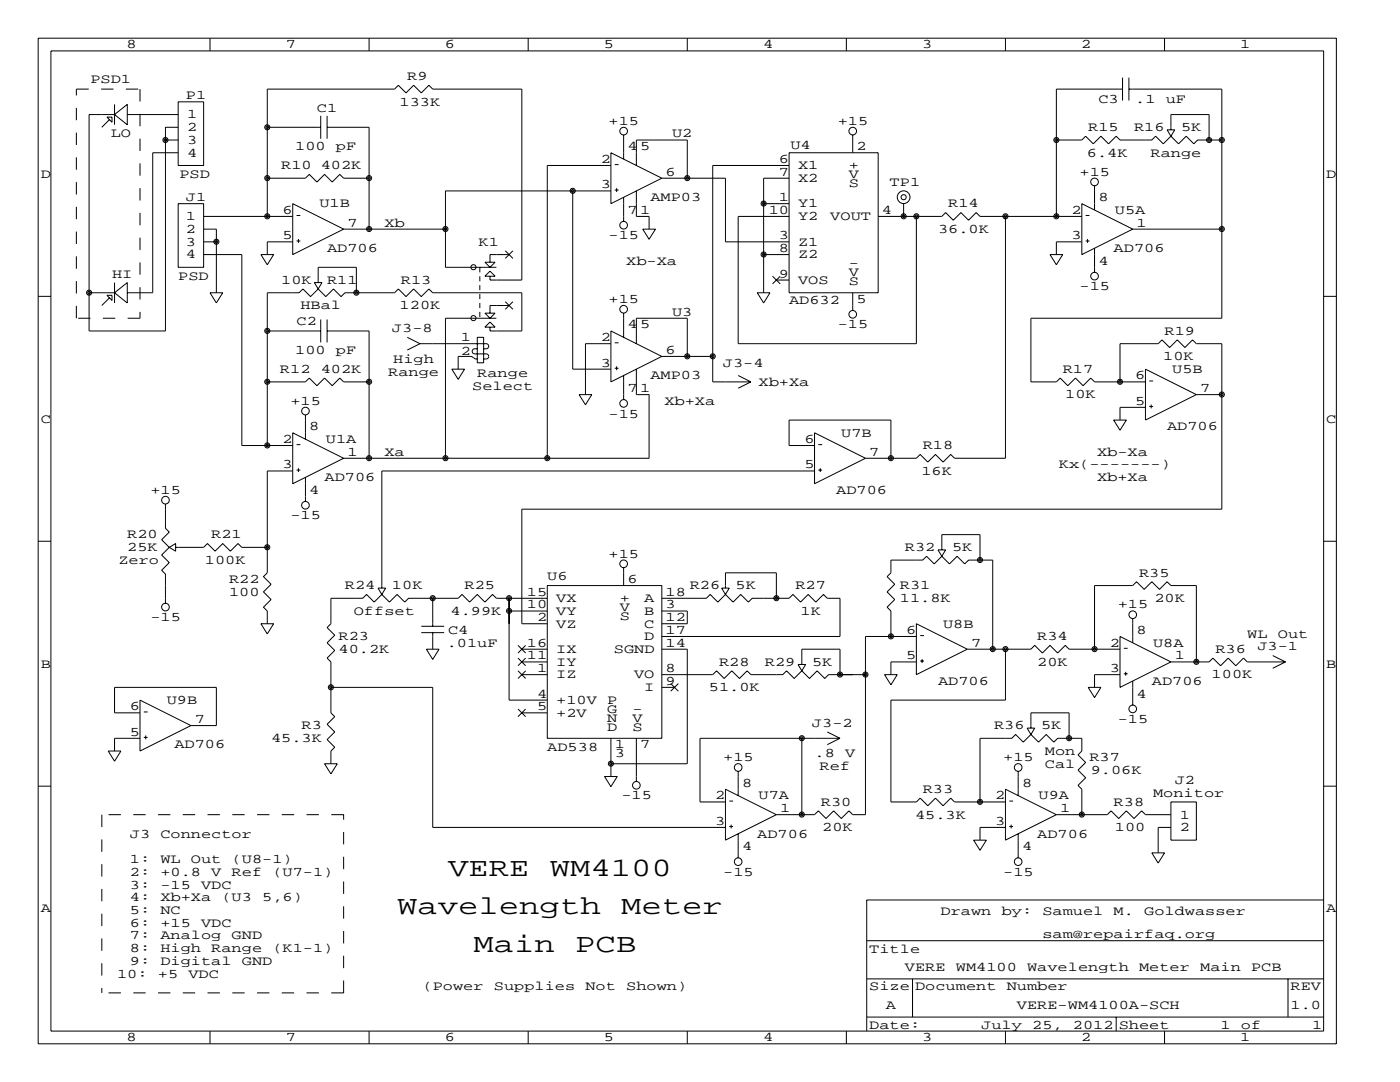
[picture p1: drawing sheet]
<svg xmlns="http://www.w3.org/2000/svg" width="279mm" height="216mm" viewBox="0 0 279 216" stroke-linecap="round" stroke-linejoin="round" font-family="sans-serif">
<g fill="none" stroke="#000" stroke-width=".2">
<path d="M7.6 7.6h259.1v200.7h-259.1zM10.2 10.2h254v195.5h-254zM41.9 7.6v2.6M73.7 7.6v2.6M105.4 7.6v2.6M137.2 7.6v2.6M168.9 7.6v2.6M200.7 7.6v2.6M224 17.8h-13.2v25.4M224 15.5v4.6M225.3 17.8h18.5v45.7h-38.1v12.7h5.1l.8-.8 1.5 1.6 1.5-1.6 1.6 1.6 1.5-1.6 .7 .8h10.2M225.3 15.5v4.6"/>
<path d="M232.4 7.6v2.6M21.3 23.4h1.1v1zM21.8 23.9l-1.5 1.5M22.9 22.9h-5.1v43.1h15.2v-40.6h2.6M22.9 22.9l2.5-2.1v4.1zM22.9 20.8v4.1M25.4 22.9h10.2M33 27.9h2.6M35.6 30.5h-5.1v27.9h-5.1M35.6 20.3h5v12.7h-5zM53.3 35.6h7.7l.7-.8 1.5 1.5 1.6-1.5 1.5 1.5 1.5-1.5 .8 .8h5.1M53.3 25.4h10.7"/>
<path d="M64 23.1v4.6M65.3 25.4h8.4v20.3M65.3 23.1v4.6M114.3 38.1v35.6h7.6M121.9 30.5l10.2 5.1-10.2 5zM121.9 38.1h-33v15.2h10.2M121.9 33h-12.7v58.4M122.7 37.9h.7M122.7 32.8h.7M123.1 37.5v.8M124.5 26.9v4.8M124.5 39.4v4.8"/>
<path d="M127 33v-5.1h10.2v7.7M127 38.1v5.1h2.5v2.5M132.1 35.6h12.7v12.7h12.7M157.5 30.5h17.8v27.9h-17.8zM157.5 33h-15.3v43.2h7.7M157.5 35.6h-5.1v22.8M170.2 26.9v3.6M218.4 37.1v4.8M232.9 25.9h1.5l-.7 1.3zM233.7 27.2l-1.5 1.5-1.6-1.5-.7 .7h-6.4l-.7-.7-1.6 1.5-1.5-1.5-1.5 1.5-1.5-1.5-.8 .7h-5.1M233.7 27.2l1.5 1.5 1.5-1.5 1.6 1.5 .7-.8h4.8M233.7 25.9v-3h7.6v5"/>
<path d="M7.6 59.1h2.6M17.8 58.4h5.1M21.3 58.9h1.1v1zM21.8 59.4l-1.5 1.6M22.9 58.4l2.5-2v4.1zM22.9 56.4v4.1M35.6 40.6h5v12.7h-5zM40.6 50.8h7.7v38.1h10.1M40.6 45.7h2.6v12.7M40.6 48.3h2.6M40.6 43.2h17.8M41.9 58.4h2.5l-1.2 2.1z"/>
<path d="M52.1 50.8h2.5l-1.3 2zM53.3 43.2v-25.4h25.4l.8-.8 1.5 1.5 1.5-1.5 1.6 1.5 1.5-1.5 .8 .8h17.7v38.1h-6.3v-.8M58.4 40.6l10.2 5.1-10.2 5.1zM58.4 48.3h-5.1v2.5M59.2 48.1h.7M59.2 43h.7M59.6 47.7v.8M62.7 56.4h1.6l-.8 1.3zM63.5 57.7l-1.5 1.5-1.5-1.5-.8 .7h-6.4v30.5M63.5 57.7l1.5 1.5 1.5-1.5 1.6 1.5 .7-.8h9.9l.8-.7 1.5 1.5 1.5-1.5 1.6 1.5 1.5-1.5 .8 .7h17.7v7.6h-6.3v-.7M63.5 56.4v-3.1h7.6v5.1M68.6 45.7h20.3"/>
<path d="M95.8 53.3v1.1M95.8 55.1v1M95.8 56.9v1M95.8 58.7v1M96.8 52.3h2l-1 1zM97.8 54.1l1 1h-2zM100.8 50l1.6 1.6M101.6 50.8h-3.8v1.5M102.4 50l-1.6 1.6M128.3 45.7h2.5l-1.3 2.1zM151.1 58.4h2.6l-1.3 2.1zM152.4 50.8h5.1"/>
<path d="M152.4 40.6h5.1M154.2 55.1l1.5 1.5M154.9 55.9h2.6M155.7 55.1l-1.5 1.5M157.5 43.2h-10.2v25.4h35.6v-25.4M170.2 58.4v3.6M175.3 43.2h12.7l.7-.8 1.5 1.5 1.6-1.5 1.5 1.5 1.5-1.5 .8 .8h20.3M180.3 40.6v2.6M200.7 43.2v48.2h-10.2l-.8-.7-1.5 1.5-1.5-1.5-1.5 1.5-1.6-1.5-.7 .7h-10.2M209.5 50.8h2.6l-1.3 2zM215.9 40.6l10.2 5.1-10.2 5.1zM215.9 48.3h-5.1v2.5"/>
<path d="M216.7 48.1h.7M216.7 43h.7M217 47.7v.8M218.4 49.5v4.9M226.1 45.7h17.7M264.2 59.1h2.5M53.3 76.2h7.7l.7-.8 1.5 1.6 1.6-1.6 1.5 1.6 1.5-1.6 .8 .8h5.1M53.3 66h10.7M64 63.8v4.5M65.3 66h8.4v25.4M65.3 63.8v4.5M81.3 67.3l2.5 1.3"/>
<path d="M83.8 68.6h13.2a.51 .51 0 0 1 .5 .5 .51 .51 0 0 1-.5 .5h-.5M83.8 68.6l-2.5 1.2M90.2 73.7h2.5l-1.3 2zM94.4 71.4l-.4-.3h-2.6v2.6M94.5 71.3l.3 .3h.4M95.2 69.6h-.5a.51 .51 0 0 0-.5 .5 .51 .51 0 0 0 .5 .5h2.3a.51 .51 0 0 1 .5 .5 .51 .51 0 0 1-.5 .5h-.5M95.2 67.3h1.3v5.1h-1.3zM95.8 60.5v1M95.8 62.2v1M96.8 62.5h2l-1 1zM96.8 65.3l1-1 1 1zM99.1 63.5h-10.2v27.9"/>
<path d="M100.8 60.2l1.6 1.5M101.6 61h-3.8v1.5M102.4 60.2l-1.6 1.5M115.6 78.7h2.5l-1.3 2.1zM121.9 66l10.2 5.1-10.2 5.1zM121.9 68.6h-5.1v10.1M122.7 73.5h.7M122.7 68.4h.7M123.1 73.1v.8M124.5 62.5v4.8M124.5 74.9v4.9M127 68.6v-5.1h10.2v7.6"/>
<path d="M127 73.7v5h2.5v12.7h-60.9M132.1 71.1h10.1M147.3 74.9l2.6 1.3M149.9 76.2l-2.6 1.3M223.5 76.2v-7.6h7.6l.8-.8 1.5 1.5 1.5-1.5 1.6 1.5 1.5-1.5 .8 .8h5v33h-139.7v22.9h5.1M228.6 73.7l10.2 5-10.2 5.1zM229.4 76h.7M238.8 78.7h5M58.4 86.4l10.2 5-10.2 5.1zM58.4 94h-5.1v20.3l-.7 .8 1.5 1.5-1.5 1.5 1.5 1.5-1.5 1.6 .7 .7v2.6M59.2 93.8h.7M59.2 88.7h.7"/>
<path d="M59.6 93.4v.8M61 82.8v4.8M61 95.2v4.9M162.6 88.9h-5.1v-5.1h20.3v7.6M162.6 86.4l10.1 5-10.1 5.1zM162.6 94h-86.4v23.3M163.3 93.8h.8M163.3 88.7h.8M163.7 93.4v.8M222.2 83.8h2.6l-1.3 2.1zM228.6 81.3h-5.1v2.5M229.4 81.1h.7"/>
<path d="M229.7 80.7v.8M7.6 108h2.6M33 100.6v4.8l.8 .8-1.5 1.5 1.5 1.5M33.8 109.2l-1.5 1.5 1.5 1.6-1.5 1.5 .7 .8v5.8M33.8 109.2l1.3-.7v1.5zM35.1 109.2h5.5l.8-.7 1.5 1.5 1.5-1.5 1.6 1.5 1.5-1.5 .8 .7h5M75.4 117.3h1.6l-.8 1.3zM76.2 118.6l1.5 1.5 1.5-1.5 1.6 1.5 .7-.7h9.9l.8-.8 1.5 1.5 1.5-1.5 1.6 1.5 1.5-1.5 .8 .8h10.1M76.2 118.6l-1.5 1.5-1.5-1.5-.8 .8h-6.4v5.1l-.7 .7 1.5 1.5-1.5 1.6 1.5 1.5-1.5 1.5 .7 .8v10.1l.8 .8-1.5 1.5 1.5 1.5-1.5 1.6 1.5 1.5-.8 .8v2.5M86.4 119.4v5.6M101.6 119.4v20.3h7.6M109.2 116.8h22.9v30.5h-22.9z"/>
<path d="M124.5 113.3v3.5M144 117.3h1.5l-.7 1.3zM144.8 118.6l1.5 1.5 1.5-1.5 1.6 1.5 .7-.7h7.4l.7-.8 1.6 1.5 1.5-1.5 1.5 1.5 1.5-1.5 .8 .8h2.5v7.6h-35.5M144.8 118.6l-1.5 1.5-1.6-1.5-.7 .8h-8.9M144.8 117.3v-3h10.1v5.1M187.2 109.7h1.5l-.7 1.3zM188 111l-1.6 1.5-1.5-1.5-.8 .8h-6.3v2.5l-.8 .8 1.6 1.5-1.6 1.5 1.6 1.5-1.6 1.6 .8 .7v5.1M188 111l1.5 1.5 1.5-1.5 1.5 1.5 .8-.7h4.8v17.7M188 109.7v-3h7.6v5.1M264.2 108h2.5M27.9 139.7l10.2 5.1-10.2 5.1zM52.1 124.5h2.5l-1.3 2z"/>
<path d="M66 137.2h20.4v27.9h58.4M84.1 126.2h4.5M84.1 125h4.5M85.1 129.5h2.5l-1.2 2.1zM86.4 126.2v3.3M101.6 121.9h7.6M103.4 128.8l1.5 1.5M103.4 131.3l1.5 1.5M103.4 133.9l1.5 1.5M104.1 132.1h5.1M104.1 134.6h5.1M104.1 129.5h5.1"/>
<path d="M104.9 128.8l-1.5 1.5M104.9 131.3l-1.5 1.5M104.9 133.9l-1.5 1.5M132.1 121.9h5.1v2.6h-5.1M132.1 129.5h5.1v22.9h-15.3M132.1 137.2h2.5M133.9 136.4l1.5 1.5M135.4 136.4l-1.5 1.5M159.3 132.6h1.5l-.8 1.3zM160 133.9l-1.5 1.5-1.5-1.5-.8 .7h-6.3l-.8-.7-1.5 1.5-1.6-1.5-1.5 1.5-1.5-1.5-.8 .7h-10.1M160 133.9l1.5 1.5 1.6-1.5 1.5 1.5 .8-.8h7.3M160 132.6v-3.1h7.6v5.1"/>
<path d="M176.5 134.6h2.6l-1.3 2.1zM182.9 132.1h-5.1v2.5M182.9 124.5l10.1 5-10.1 5.1zM182.9 127h-10.2v35.6h-2.5l-.8-.8-1.5 1.5-1.5-1.5-1.6 1.5-1.5-1.5-.7 .8h-7.7M183.6 131.9h.8M183.6 126.8h.8M184 131.5v.8M193 129.5h12.7l.8-.7 1.5 1.5 1.5-1.5 1.6 1.5 1.5-1.5 .8 .7h10.1M200.7 129.5v10.2h-22.9v20.3h5.1l.7-.7 1.6 1.5 1.5-1.5 1.5 1.5 1.5-1.5 .8 .7h10.2M217.2 137.2h2.5l-1.3 2zM218.4 129.5v-12.7h7.7l.7-.7 1.5 1.5 1.6-1.5 1.5 1.5 1.5-1.5 .8 .7h5.1v15.3M223.5 134.6h-5.1v2.6"/>
<path d="M223.5 127l10.2 5.1-10.2 5.1zM224.3 134.4h.7M224.3 129.4h.7M224.7 134.1v.7M226.1 123.4v4.9M226.1 135.9v4.8M233.7 132.1h7.6l.8-.8 1.5 1.5 1.5-1.5 1.5 1.5 1.6-1.5 .7 .8h7.6M254 130.8l2.5 1.3M256.5 132.1l-2.5 1.2M7.6 156.9h2.6M21.6 149.9h2.5l-1.2 2zM27.9 142.2h-5v-5h20.3v7.6h-5.1"/>
<path d="M27.9 147.3h-5v2.6M28.7 147.1h.8M28.7 142.1h.8M29.1 146.8v.7M64.8 152.4h2.5l-1.3 2zM103.4 141.5l1.5 1.5M104.1 142.2h5.1M104.9 141.5l-1.5 1.5M120.6 154.9h2.6l-1.3 2.1zM121.9 147.3v7.6M127 147.3v8.7M144.8 157.5l10.1 5.1-10.1 5z"/>
<path d="M145.5 159.8h.8M147.3 153.9v4.8M160 147.3v15.3M165.1 146l2.5 1.3M167.6 147.3h-27.9v12.7h5.1M167.6 147.3l-2.5 1.3M200.7 157.5l10.1 5.1-10.1 5zM201.4 159.8h.8M203.2 153.9v4.8M205 145.3h1.5l-.8 1.3zM205.7 146.6l1.6 1.5 1.5-1.5 1.5 1.5 .8-.8h4.8v2.6l-.8 .7 1.6 1.5-1.6 1.6 1.6 1.5-1.6 1.5 .8 .8v5.1M205.7 146.6l-1.5 1.5-1.5-1.5-.8 .7h-6.3v12.7"/>
<path d="M205.7 145.3v-3.1h7.7v5.1M264.2 156.9h2.5M145.5 164.9h.8M145.9 164.5v.8M147.3 166.4v4.8M194.3 167.6h2.5l-1.2 2.1zM200.7 165.1h-5.1v2.5M201.4 164.9h.8M201.8 164.5v.8M203.2 166.4v4.8M210.8 162.6h10.2l.7-.8 1.6 1.5 1.5-1.5 1.5 1.5 1.5-1.5 .8 .8h5.1M229.9 170.2h2.5l-1.3 2z"/>
<path d="M233.7 160h5.1v7.6h-5.1zM233.7 165.1h-2.6v5.1M264.2 179.6h-91.2v26.1M173 195.3h91.2M173 187.7h91.2M182.1 195.3v7.6M257 195.3v7.6M41.9 205.7v2.6M73.7 205.7v2.6M105.4 205.7v2.6M137.2 205.7v2.6M168.9 205.7v2.6"/>
<path d="M173 202.9h91.2M200.7 205.7v2.6M222.8 202.9v2.8M232.4 205.7v2.6"/>
<circle cx="33" cy="27.9" r=".51"/>
<circle cx="33" cy="27.9" r=".25"/>
<circle cx="53.3" cy="25.4" r=".51"/>
<circle cx="53.3" cy="35.5" r=".51"/>
<circle cx="53.3" cy="25.4" r=".25"/>
<circle cx="53.3" cy="35.5" r=".25"/>
<circle cx="73.7" cy="35.5" r=".51"/>
<circle cx="73.7" cy="35.5" r=".25"/>
<circle cx="114.3" cy="38.1" r=".51"/>
<circle cx="114.3" cy="38.1" r=".25"/>
<circle cx="124.5" cy="26.2" r=".76"/>
<circle cx="137.2" cy="35.5" r=".51"/>
<circle cx="137.2" cy="35.5" r=".25"/>
<circle cx="170.2" cy="26.2" r=".76"/>
<circle cx="180.3" cy="39.3" r="1.27"/>
<circle cx="180.3" cy="39.3" r=".51"/>
<circle cx="210.8" cy="27.9" r=".51"/>
<circle cx="210.8" cy="27.9" r=".25"/>
<circle cx="218.4" cy="36.3" r=".76"/>
<circle cx="241.3" cy="27.9" r=".51"/>
<circle cx="241.3" cy="27.9" r=".25"/>
<circle cx="243.8" cy="27.9" r=".51"/>
<circle cx="243.8" cy="27.9" r=".25"/>
<circle cx="17.8" cy="58.4" r=".51"/>
<circle cx="17.8" cy="58.4" r=".25"/>
<circle cx="43.2" cy="48.2" r=".51"/>
<circle cx="43.2" cy="48.2" r=".25"/>
<circle cx="53.3" cy="43.2" r=".51"/>
<circle cx="53.3" cy="43.2" r=".25"/>
<circle cx="71.1" cy="58.4" r=".51"/>
<circle cx="71.1" cy="58.4" r=".25"/>
<circle cx="73.7" cy="45.7" r=".51"/>
<circle cx="73.7" cy="45.7" r=".25"/>
<circle cx="88.9" cy="45.7" r=".51"/>
<circle cx="88.9" cy="45.7" r=".25"/>
<circle cx="94.5" cy="53.3" r=".51"/>
<circle cx="124.5" cy="44.9" r=".76"/>
<circle cx="152.4" cy="50.8" r=".51"/>
<circle cx="152.4" cy="40.6" r=".51"/>
<circle cx="152.4" cy="50.8" r=".25"/>
<circle cx="152.4" cy="40.6" r=".25"/>
<circle cx="180.3" cy="43.2" r=".51"/>
<circle cx="180.3" cy="43.2" r=".25"/>
<circle cx="182.9" cy="43.2" r=".51"/>
<circle cx="182.9" cy="43.2" r=".25"/>
<circle cx="200.7" cy="43.2" r=".51"/>
<circle cx="200.7" cy="43.2" r=".25"/>
<circle cx="210.8" cy="43.2" r=".51"/>
<circle cx="210.8" cy="43.2" r=".25"/>
<circle cx="218.4" cy="55.1" r=".76"/>
<circle cx="243.8" cy="45.7" r=".51"/>
<circle cx="243.8" cy="45.7" r=".25"/>
<circle cx="53.3" cy="66" r=".51"/>
<circle cx="53.3" cy="76.2" r=".51"/>
<circle cx="53.3" cy="66" r=".25"/>
<circle cx="53.3" cy="76.2" r=".25"/>
<circle cx="73.7" cy="76.2" r=".51"/>
<circle cx="73.7" cy="76.2" r=".25"/>
<circle cx="94.5" cy="63.5" r=".51"/>
<circle cx="124.5" cy="61.7" r=".76"/>
<circle cx="137.2" cy="71.1" r=".51"/>
<circle cx="137.2" cy="71.1" r=".25"/>
<circle cx="142.2" cy="71.1" r=".51"/>
<circle cx="142.2" cy="71.1" r=".25"/>
<circle cx="170.2" cy="62.7" r=".76"/>
<circle cx="223.5" cy="76.2" r=".51"/>
<circle cx="223.5" cy="76.2" r=".25"/>
<circle cx="243.8" cy="78.7" r=".51"/>
<circle cx="243.8" cy="78.7" r=".25"/>
<circle cx="33" cy="99.8" r=".76"/>
<circle cx="53.3" cy="88.9" r=".51"/>
<circle cx="53.3" cy="88.9" r=".25"/>
<circle cx="61" cy="82" r=".76"/>
<circle cx="73.7" cy="91.4" r=".51"/>
<circle cx="73.7" cy="91.4" r=".25"/>
<circle cx="88.9" cy="91.4" r=".51"/>
<circle cx="88.9" cy="91.4" r=".25"/>
<circle cx="109.2" cy="91.4" r=".51"/>
<circle cx="109.2" cy="91.4" r=".25"/>
<circle cx="124.5" cy="80.5" r=".76"/>
<circle cx="177.8" cy="91.4" r=".51"/>
<circle cx="177.8" cy="91.4" r=".25"/>
<circle cx="53.3" cy="109.2" r=".51"/>
<circle cx="53.3" cy="109.2" r=".25"/>
<circle cx="61" cy="100.8" r=".76"/>
<circle cx="86.4" cy="119.4" r=".51"/>
<circle cx="86.4" cy="119.4" r=".25"/>
<circle cx="101.6" cy="119.4" r=".51"/>
<circle cx="101.6" cy="119.4" r=".25"/>
<circle cx="124.5" cy="112.5" r=".76"/>
<circle cx="154.9" cy="119.4" r=".51"/>
<circle cx="154.9" cy="119.4" r=".25"/>
<circle cx="195.6" cy="111.7" r=".51"/>
<circle cx="195.6" cy="111.7" r=".25"/>
<circle cx="33" cy="121.1" r=".76"/>
<circle cx="66" cy="137.1" r=".51"/>
<circle cx="66" cy="137.1" r=".25"/>
<circle cx="101.6" cy="121.9" r=".51"/>
<circle cx="101.6" cy="121.9" r=".25"/>
<circle cx="167.6" cy="134.6" r=".51"/>
<circle cx="167.6" cy="134.6" r=".25"/>
<circle cx="172.7" cy="134.6" r=".51"/>
<circle cx="172.7" cy="134.6" r=".25"/>
<circle cx="177.8" cy="127" r=".51"/>
<circle cx="177.8" cy="127" r=".25"/>
<circle cx="198.1" cy="129.5" r=".51"/>
<circle cx="198.1" cy="129.5" r=".25"/>
<circle cx="200.7" cy="129.5" r=".51"/>
<circle cx="200.7" cy="129.5" r=".25"/>
<circle cx="218.4" cy="129.5" r=".51"/>
<circle cx="218.4" cy="129.5" r=".25"/>
<circle cx="226.1" cy="122.7" r=".76"/>
<circle cx="238.8" cy="132.1" r=".51"/>
<circle cx="238.8" cy="132.1" r=".25"/>
<circle cx="121.9" cy="152.4" r=".51"/>
<circle cx="121.9" cy="152.4" r=".25"/>
<circle cx="127" cy="156.7" r=".76"/>
<circle cx="147.3" cy="153.1" r=".76"/>
<circle cx="160" cy="147.3" r=".51"/>
<circle cx="160" cy="147.3" r=".25"/>
<circle cx="195.6" cy="160" r=".51"/>
<circle cx="195.6" cy="160" r=".25"/>
<circle cx="203.2" cy="153.1" r=".76"/>
<circle cx="213.4" cy="147.3" r=".51"/>
<circle cx="213.4" cy="147.3" r=".25"/>
<circle cx="226.1" cy="141.5" r=".76"/>
<circle cx="147.3" cy="171.9" r=".76"/>
<circle cx="160" cy="162.5" r=".51"/>
<circle cx="160" cy="162.5" r=".25"/>
<circle cx="203.2" cy="171.9" r=".76"/>
<circle cx="215.9" cy="162.5" r=".51"/>
<circle cx="215.9" cy="162.5" r=".25"/>
</g>
<path d="M15.2 17.8h12.7M27.9 17.8v45.7M15.2 63.5v-45.7M27.9 63.5h-12.7M20.3 162.6v35.5M68.6 162.6h-48.3M68.6 198.1h-48.3M68.6 198.1v-35.5" fill="none" stroke="#000" stroke-width=".2" stroke-dasharray="2.5" stroke-linecap="butt"/>
<g font-size="5.3">
<text x="89.4" y="174.8">VERE</text>
<text x="109.7" y="174.8">WM4100</text>
<text x="79.2" y="182.4">Wavelength</text>
<text x="124" y="182.4">Meter</text>
<text x="94.5" y="190">Main</text>
<text x="114.8" y="190">PCB</text>
</g>
<g font-size="2.6">
<text x="25.3" y="9.7">8</text>
<text x="57" y="9.7">7</text>
<text x="88.8" y="9.7">6</text>
<text x="120.5" y="9.7">5</text>
<text x="152.3" y="9.7">4</text>
<text x="184" y="9.7">3</text>
<text x="215.8" y="9.7">2</text>
<text x="247.5" y="9.7">1</text>
<text x="18" y="16.5">PSD1</text>
<text x="81.3" y="16">R9</text>
<text x="37.1" y="19.8">P1</text>
<text x="37.3" y="23.6">1</text>
<text x="63.2" y="22.4">C1</text>
<text x="79.8" y="21.1">133K</text>
<text x="219.2" y="20.6">C3</text>
<text x="226.6" y="20.6">.1</text>
<text x="232.7" y="20.6">uF</text>
<text x="22.1" y="27.4">LO</text>
<text x="37.3" y="26.2">2</text>
<text x="37.3" y="28.7">3</text>
<text x="58.9" y="30">100</text>
<text x="67.1" y="30">pF</text>
<text x="121.5" y="24.9">+15</text>
<text x="125.2" y="30">4 5</text>
<text x="134.1" y="27.4">U2</text>
<text x="157.7" y="29.7">U4</text>
<text x="167.2" y="24.9">+15</text>
<text x="170.9" y="30">2</text>
<text x="217.2" y="26.2">R15</text>
<text x="226.3" y="26.2">R16</text>
<text x="235.7" y="26.2">5K</text>
<text x="8.1" y="35.5">D</text>
<text x="35.8" y="35.6">PSD</text>
<text x="37.3" y="31.2">4</text>
<text x="56.1" y="33.8">R10 402K</text>
<text x="119.9" y="32.5">2</text>
<text x="132.8" y="35.1">6</text>
<text x="155.4" y="32.5">6</text>
<text x="155.4" y="35.1">7</text>
<text x="159.3" y="33.8">X1</text>
<text x="169.4" y="33.8">+</text>
<text x="169.4" y="35.6">V</text>
<text x="215.4" y="35.1">+15</text>
<text x="216.9" y="31.2">6.4K</text>
<text x="229.6" y="31.2">Range</text>
<text x="264.7" y="35.5">D</text>
<text x="37.1" y="40.1">J1</text>
<text x="63.8" y="41.4">U1B</text>
<text x="119.9" y="37.6">3</text>
<text x="129.8" y="40.1">AMP03</text>
<text x="155.4" y="40.1">1</text>
<text x="159.3" y="36.3">X2</text>
<text x="159.3" y="41.4">Y1</text>
<text x="169.4" y="37.3">S</text>
<text x="177.5" y="37.1">TP1</text>
<text x="189.2" y="41.4">R14</text>
<text x="219.2" y="40.1">8</text>
<text x="37.1" y="43.9">1</text>
<text x="37.1" y="46.5">2</text>
<text x="56.4" y="47.8">5</text>
<text x="56.4" y="42.7">6</text>
<text x="69.3" y="45.2">7</text>
<text x="76.7" y="45.2">Xb</text>
<text x="121.5" y="47.8">-15</text>
<text x="125.2" y="42.7">7 1</text>
<text x="153.4" y="42.7">10</text>
<text x="155.4" y="47.8">3</text>
<text x="159.3" y="43.9">Y2</text>
<text x="165.7" y="43.9">VOUT</text>
<text x="176" y="42.7">4</text>
<text x="187.2" y="46.5">36.0K</text>
<text x="213.9" y="47.8">3</text>
<text x="213.9" y="42.7">2</text>
<text x="222.5" y="42.7">U5A</text>
<text x="226.8" y="45.2">1</text>
<text x="37.1" y="49">3</text>
<text x="37.1" y="51.6">4</text>
<text x="65.3" y="50.3">AD706</text>
<text x="95.5" y="49">K1</text>
<text x="125" y="52.8">Xb-Xa</text>
<text x="155.4" y="50.3">8</text>
<text x="159.3" y="49">Z1</text>
<text x="159.3" y="51.6">Z2</text>
<text x="169.4" y="53.3">-</text>
<text x="219.2" y="52.8">4</text>
<text x="222.2" y="50.3">AD706</text>
<text x="22.4" y="55.4">HI</text>
<text x="35.6" y="55.9">PSD</text>
<text x="56.1" y="56.6">10K</text>
<text x="65.3" y="56.6">R11</text>
<text x="80" y="56.6">R13</text>
<text x="155.4" y="55.4">9</text>
<text x="159.3" y="56.6">VOS</text>
<text x="169.4" y="55.1">V</text>
<text x="169.4" y="56.9">S</text>
<text x="215.4" y="57.9">-15</text>
<text x="59.2" y="64.8">C2</text>
<text x="59.9" y="61.7">HBal</text>
<text x="79.8" y="61.7">120K</text>
<text x="121.5" y="60.5">+15</text>
<text x="125.2" y="65.5">4 5</text>
<text x="134.1" y="63">U3</text>
<text x="157.5" y="60.7">AD632</text>
<text x="167.2" y="65.5">-15</text>
<text x="170.9" y="60.5">5</text>
<text x="58.9" y="70.6">100</text>
<text x="67.1" y="70.6">pF</text>
<text x="78.2" y="66.3">J3-8</text>
<text x="91.9" y="68.1">1</text>
<text x="91.9" y="70.9">2</text>
<text x="119.9" y="68.1">2</text>
<text x="132.8" y="70.6">6</text>
<text x="232.2" y="71.9">10K</text>
<text x="232.4" y="66.8">R19</text>
<text x="55.9" y="74.4">R12</text>
<text x="64" y="74.4">402K</text>
<text x="77.5" y="74.9">Range</text>
<text x="78.5" y="72.4">High</text>
<text x="94.2" y="77.7">Select</text>
<text x="95.2" y="75.2">Range</text>
<text x="119.9" y="73.2">3</text>
<text x="129.8" y="75.7">AMP03</text>
<text x="144.3" y="73.2">J3-4</text>
<text x="151.4" y="77">Xb+Xa</text>
<text x="212.1" y="74.4">R17</text>
<text x="226.6" y="75.7">6</text>
<text x="233.9" y="74.4">U5B</text>
<text x="58" y="80.8">+15</text>
<text x="121.5" y="83.3">-15</text>
<text x="125.2" y="78.2">7 1</text>
<text x="132.6" y="80.8">Xb+Xa</text>
<text x="212.6" y="79.5">10K</text>
<text x="226.6" y="80.8">5</text>
<text x="239.5" y="78.2">7</text>
<text x="8.1" y="84.3">C</text>
<text x="56.4" y="88.4">2</text>
<text x="61.7" y="85.9">8</text>
<text x="65" y="88.4">U1A</text>
<text x="160.5" y="88.4">6</text>
<text x="167.9" y="87.1">U7B</text>
<text x="184.1" y="89.7">R18</text>
<text x="232.9" y="85.9">AD706</text>
<text x="264.7" y="84.3">C</text>
<text x="56.4" y="93.5">3</text>
<text x="69.3" y="90.9">1</text>
<text x="76.7" y="90.9">Xa</text>
<text x="160.5" y="93.5">5</text>
<text x="173.5" y="90.9">7</text>
<text x="183.9" y="94.7">16K</text>
<text x="211.3" y="93.5">Kx(-------)</text>
<text x="218.9" y="90.9">Xb-Xa</text>
<text x="30" y="98.6">+15</text>
<text x="61.7" y="98.6">4</text>
<text x="64.8" y="96">AD706</text>
<text x="166.9" y="98.6">AD706</text>
<text x="218.9" y="96">Xb+Xa</text>
<text x="25.4" y="107.4">R20</text>
<text x="42.2" y="107.4">R21</text>
<text x="58" y="103.6">-15</text>
<text x="23.6" y="112.5">Zero</text>
<text x="25.4" y="110">25K</text>
<text x="40.9" y="112.5">100K</text>
<text x="121.5" y="111.3">+15</text>
<text x="180.6" y="110">R32</text>
<text x="190" y="110">5K</text>
<text x="45.7" y="116.3">R22</text>
<text x="45.7" y="118.9">100</text>
<text x="68.8" y="117.6">R24</text>
<text x="78.2" y="117.6">10K</text>
<text x="92.7" y="117.6">R25</text>
<text x="105.2" y="118.9">15</text>
<text x="109.2" y="115.8">U6</text>
<text x="125.2" y="116.3">6</text>
<text x="132.8" y="118.9">18</text>
<text x="137.7" y="117.6">R26</text>
<text x="146.8" y="117.6">5K</text>
<text x="158.7" y="117.6">R27</text>
<text x="179.6" y="117.6">R31</text>
<text x="227.3" y="115.1">R35</text>
<text x="30" y="124">-15</text>
<text x="70.6" y="122.7">Offset</text>
<text x="89.9" y="122.7">4.99K</text>
<text x="105.2" y="121.4">10</text>
<text x="107.2" y="124">2</text>
<text x="111" y="120.1">VX</text>
<text x="111" y="122.7">VY</text>
<text x="111" y="125.2">VZ</text>
<text x="123.7" y="120.1">+</text>
<text x="123.7" y="121.9">V</text>
<text x="123.7" y="123.7">S</text>
<text x="128.6" y="120.1">A</text>
<text x="128.6" y="122.7">B</text>
<text x="128.6" y="125.2">C</text>
<text x="132.8" y="121.4">3</text>
<text x="132.8" y="124">12</text>
<text x="159.8" y="122.7">1K</text>
<text x="179.6" y="120.1">11.8K</text>
<text x="188.2" y="125.2">U8B</text>
<text x="223.1" y="121.4">+15</text>
<text x="230.4" y="120.1">20K</text>
<text x="67.6" y="127.8">R23</text>
<text x="67.6" y="130.3">40.2K</text>
<text x="89.2" y="129">.01uF</text>
<text x="89.4" y="126.5">C4</text>
<text x="105.2" y="129">16</text>
<text x="105.2" y="131.6">11</text>
<text x="111" y="130.3">IX</text>
<text x="122.5" y="130.3">SGND</text>
<text x="128.6" y="127.8">D</text>
<text x="132.8" y="126.5">17</text>
<text x="132.8" y="129">14</text>
<text x="180.8" y="131.6">5</text>
<text x="180.8" y="126.5">6</text>
<text x="193.8" y="129">7</text>
<text x="207" y="127.8">R34</text>
<text x="221.5" y="129">2</text>
<text x="226.8" y="126.5">8</text>
<text x="230.1" y="129">U8A</text>
<text x="234.4" y="131.6">1</text>
<text x="242.6" y="130.3">R36</text>
<text x="248.9" y="127.3">WL</text>
<text x="251" y="129.8">J3-1</text>
<text x="255" y="127.3">Out</text>
<text x="8.1" y="133.2">B</text>
<text x="107.2" y="134.1">1</text>
<text x="111" y="132.8">IY</text>
<text x="111" y="135.4">IZ</text>
<text x="126.5" y="135.4">VO</text>
<text x="128.6" y="137.9">I</text>
<text x="132.8" y="134.1">8</text>
<text x="132.8" y="136.7">9</text>
<text x="141.5" y="137.9">51.0K</text>
<text x="143.5" y="132.8">R28</text>
<text x="152.7" y="132.8">R29</text>
<text x="162.1" y="132.8">5K</text>
<text x="187.2" y="136.7">AD706</text>
<text x="207" y="132.8">20K</text>
<text x="221.5" y="134.1">3</text>
<text x="229.9" y="136.7">AD706</text>
<text x="241.8" y="135.4">100K</text>
<text x="264.7" y="133.2">B</text>
<text x="25.9" y="141.7">6</text>
<text x="33.3" y="140.5">U9B</text>
<text x="107.2" y="141.7">5</text>
<text x="107.2" y="139.2">4</text>
<text x="111" y="143">+2V</text>
<text x="111" y="140.5">+10V</text>
<text x="121.2" y="140.5">P</text>
<text x="121.2" y="142.2">G</text>
<text x="126.2" y="142.2">-</text>
<text x="226.8" y="139.2">4</text>
<text x="25.9" y="146.8">5</text>
<text x="34.8" y="149.4">AD706</text>
<text x="38.9" y="144.3">7</text>
<text x="54.1" y="148.1">45.3K</text>
<text x="60.2" y="145.5">R3</text>
<text x="109.2" y="149.9">AD538</text>
<text x="121.2" y="144">N</text>
<text x="121.2" y="145.8">D</text>
<text x="122.7" y="149.4">1</text>
<text x="126.2" y="144">V</text>
<text x="126.2" y="145.8">S</text>
<text x="127.8" y="149.4">7</text>
<text x="162.1" y="145">J3-2</text>
<text x="198.4" y="145.5">R36</text>
<text x="207.8" y="145.5">5K</text>
<text x="223.1" y="144.3">-15</text>
<text x="122.7" y="151.1">3</text>
<text x="144.3" y="151.9">+15</text>
<text x="162.6" y="151.1">.8</text>
<text x="163.6" y="153.7">Ref</text>
<text x="168.7" y="151.1">V</text>
<text x="200.2" y="151.9">+15</text>
<text x="208.5" y="150.6">Mon</text>
<text x="208.5" y="153.2">Cal</text>
<text x="217.4" y="151.9">R37</text>
<text x="217.7" y="154.4">9.06K</text>
<text x="124" y="159.5">-15</text>
<text x="142.7" y="159.5">2</text>
<text x="148.1" y="157">8</text>
<text x="151.4" y="159.5">U7A</text>
<text x="163.8" y="160.8">R30</text>
<text x="184.1" y="158.2">R33</text>
<text x="198.6" y="159.5">2</text>
<text x="204" y="157">8</text>
<text x="207.3" y="159.5">U9A</text>
<text x="222.2" y="160.8">R38</text>
<text x="230.1" y="159">Monitor</text>
<text x="234.4" y="156.5">J2</text>
<text x="25.9" y="167.1">J3</text>
<text x="32" y="167.1">Connector</text>
<text x="142.7" y="164.6">3</text>
<text x="151.1" y="167.1">AD706</text>
<text x="155.7" y="162.1">1</text>
<text x="164.1" y="165.9">20K</text>
<text x="182.6" y="163.3">45.3K</text>
<text x="198.6" y="164.6">3</text>
<text x="207" y="167.1">AD706</text>
<text x="211.6" y="162.1">1</text>
<text x="222.5" y="165.9">100</text>
<text x="235.5" y="163.3">1</text>
<text x="235.5" y="165.9">2</text>
<text x="25.9" y="172.2">1:</text>
<text x="32" y="172.2">WL</text>
<text x="38.1" y="172.2">Out</text>
<text x="46.2" y="172.2">(U8-1)</text>
<text x="148.1" y="169.7">4</text>
<text x="204" y="169.7">4</text>
<text x="25.9" y="177.3">3:</text>
<text x="25.9" y="174.8">2:</text>
<text x="25.9" y="179.8">4:</text>
<text x="32" y="177.3">-15</text>
<text x="32" y="174.8">+0.8</text>
<text x="32" y="179.8">Xb+Xa</text>
<text x="40.1" y="177.3">VDC</text>
<text x="42.2" y="174.8">V</text>
<text x="44.2" y="179.8">(U3</text>
<text x="46.2" y="174.8">Ref</text>
<text x="52.3" y="179.8">5,6)</text>
<text x="54.4" y="174.8">(U7-1)</text>
<text x="144.3" y="174.8">-15</text>
<text x="200.2" y="174.8">-15</text>
<text x="8.1" y="182.1">A</text>
<text x="25.9" y="184.9">6:</text>
<text x="25.9" y="182.4">5:</text>
<text x="32" y="184.9">+15</text>
<text x="32" y="182.4">NC</text>
<text x="40.1" y="184.9">VDC</text>
<text x="187.7" y="182.6">Drawn</text>
<text x="199.9" y="182.6">by:</text>
<text x="208" y="182.6">Samuel</text>
<text x="222.2" y="182.6">M.</text>
<text x="228.3" y="182.6">Goldwasser</text>
<text x="264.7" y="182.1">A</text>
<text x="25.9" y="190">8:</text>
<text x="25.9" y="187.5">7:</text>
<text x="32" y="190">High</text>
<text x="32" y="187.5">Analog</text>
<text x="42.2" y="190">Range</text>
<text x="46.2" y="187.5">GND</text>
<text x="54.4" y="190">(K1-1)</text>
<text x="173.5" y="190.2">Title</text>
<text x="208" y="187.2">sam@repairfaq.org</text>
<text x="23.4" y="195.1">10:</text>
<text x="25.9" y="192.5">9:</text>
<text x="31.5" y="195.1">+5</text>
<text x="32" y="192.5">Digital</text>
<text x="37.6" y="195.1">VDC</text>
<text x="48.3" y="192.5">GND</text>
<text x="84.3" y="197.6">(Power</text>
<text x="98.6" y="197.6">Supplies</text>
<text x="116.8" y="197.6">Not</text>
<text x="125" y="197.6">Shown)</text>
<text x="173.5" y="197.6">Size Document</text>
<text x="180.6" y="193.8">VERE</text>
<text x="190.8" y="193.8">WM4100</text>
<text x="200.9" y="197.6">Number</text>
<text x="205" y="193.8">Wavelength</text>
<text x="227.3" y="193.8">Meter</text>
<text x="239.5" y="193.8">Main</text>
<text x="249.7" y="193.8">PCB</text>
<text x="257.6" y="197.6">REV</text>
<text x="176.8" y="201.4">A</text>
<text x="202.9" y="201.4">VERE-WM4100A-SCH</text>
<text x="257.6" y="201.4">1.0</text>
<text x="25.3" y="207.8">8</text>
<text x="57" y="207.8">7</text>
<text x="88.8" y="207.8">6</text>
<text x="120.5" y="207.8">5</text>
<text x="152.3" y="207.8">4</text>
<text x="173.5" y="205.2">Date:</text>
<text x="184" y="207.8">3</text>
<text x="195.8" y="205.2">July</text>
<text x="206" y="205.2">25,</text>
<text x="214.1" y="205.2">2012 Sheet</text>
<text x="215.8" y="207.8">2</text>
<text x="243.6" y="205.2">1</text>
<text x="247.5" y="207.8">1</text>
<text x="247.7" y="205.2">of</text>
<text x="261.9" y="205.2">1</text>
</g>
</svg>
